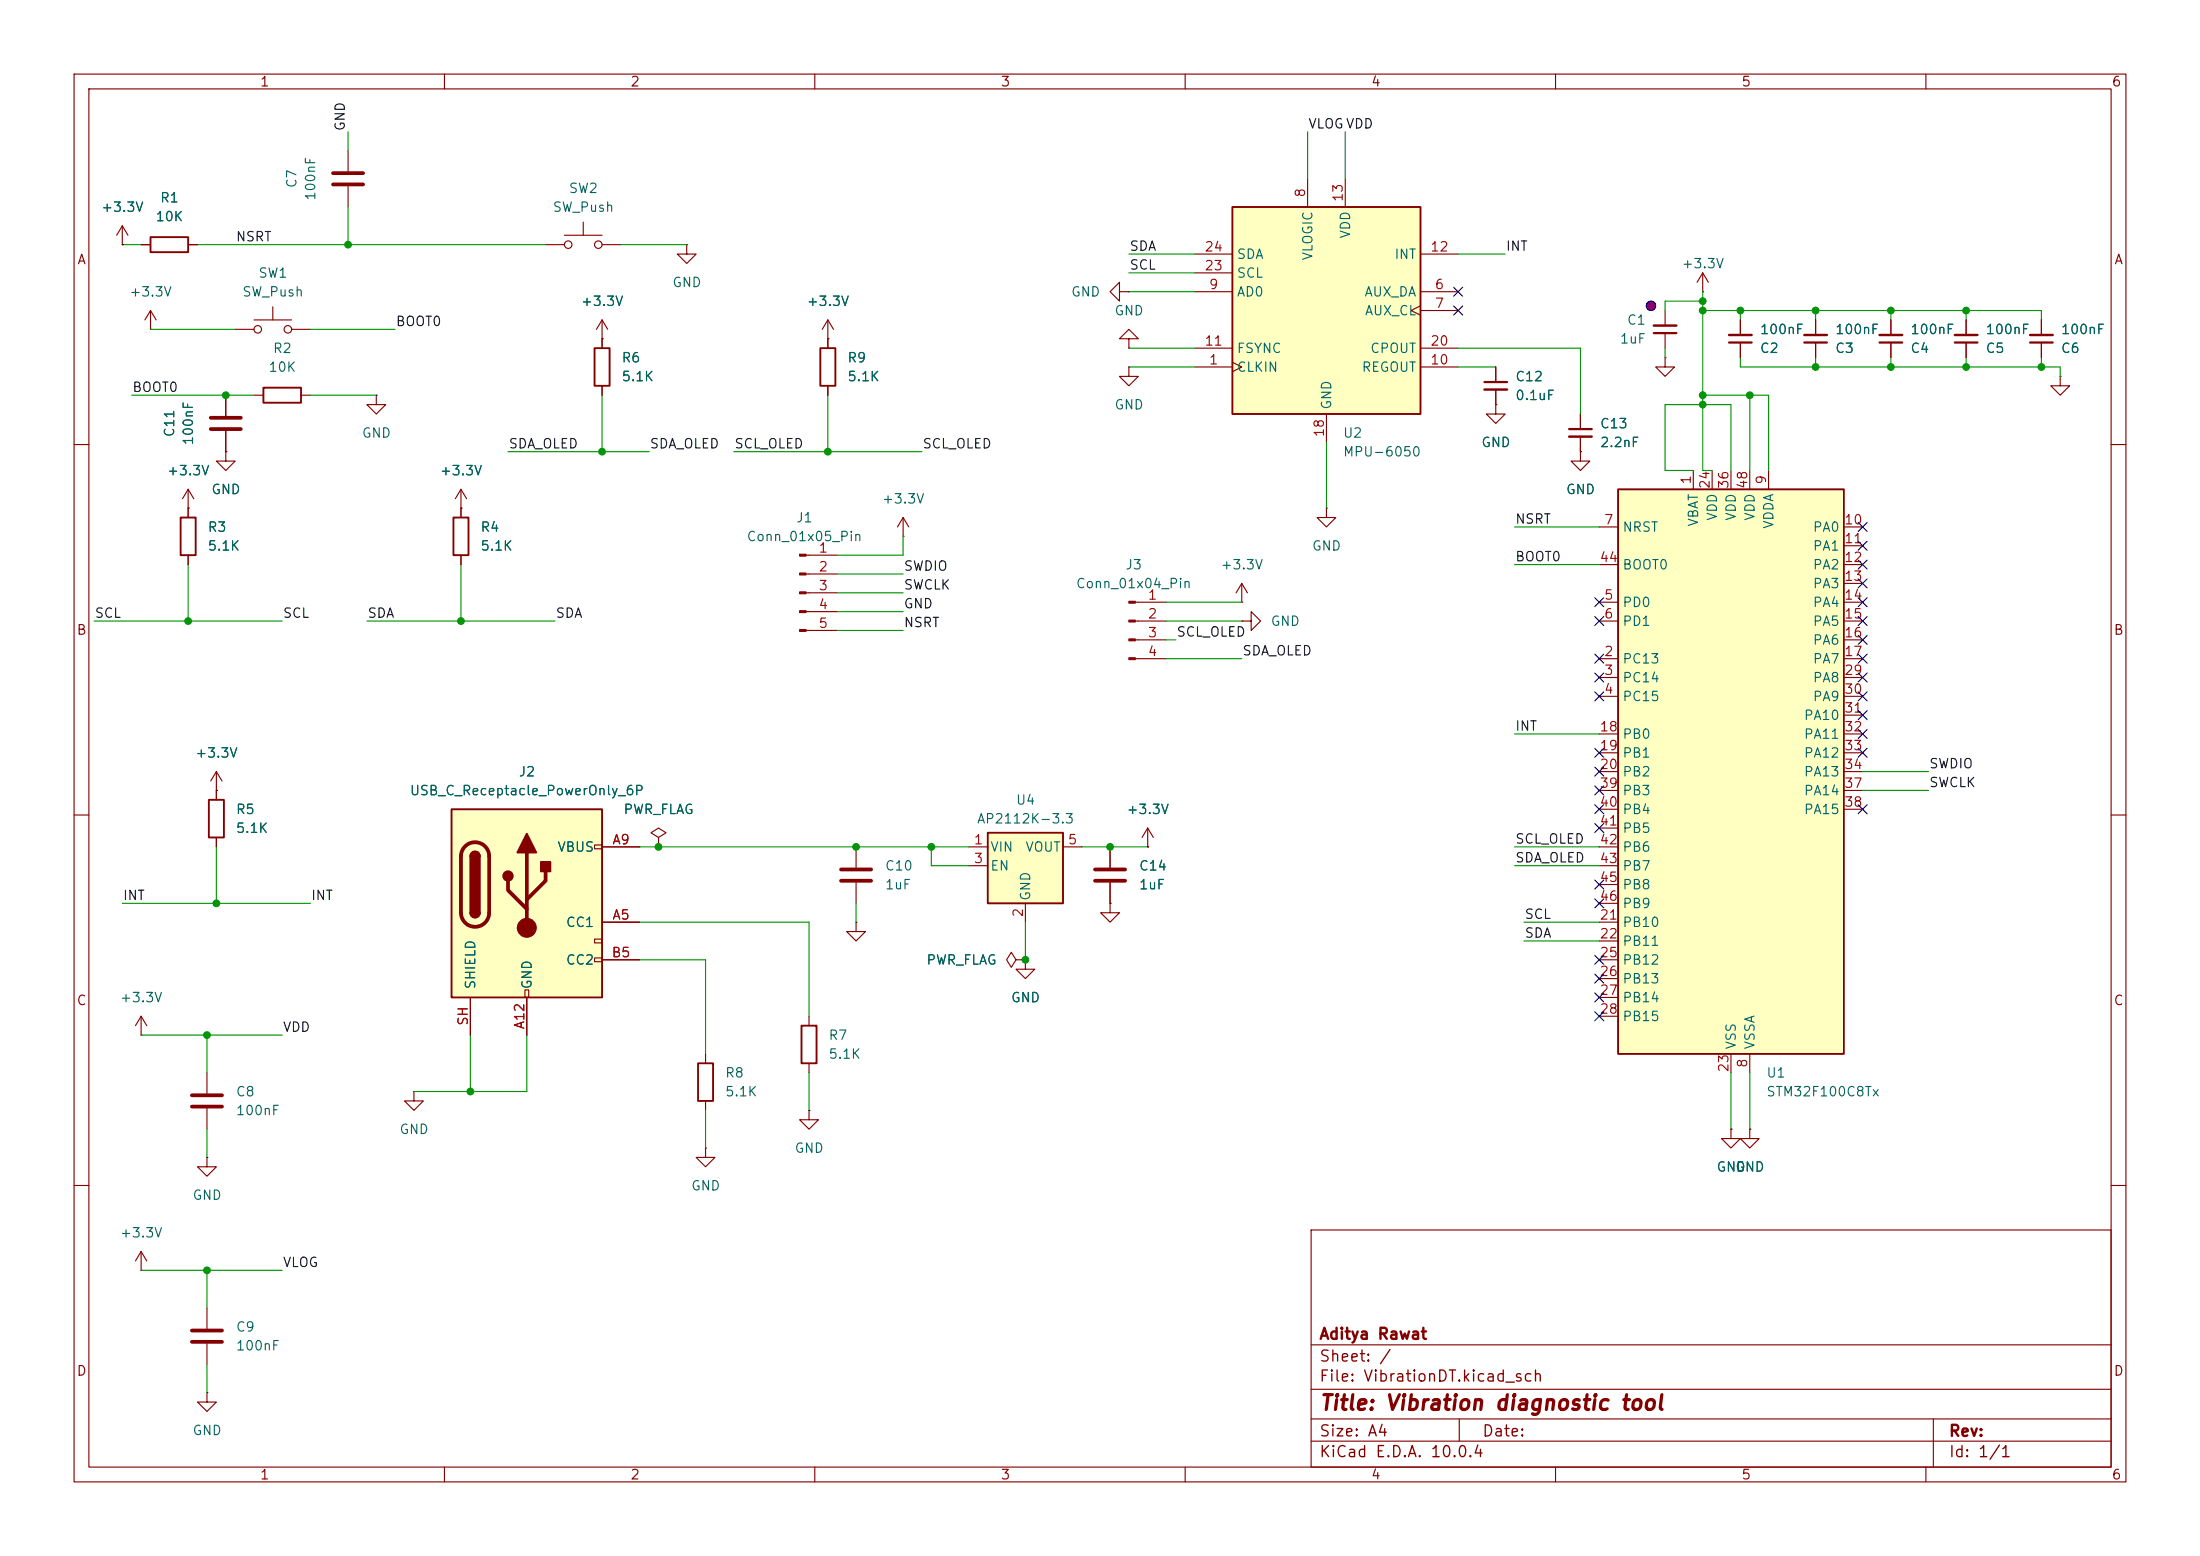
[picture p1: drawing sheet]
<svg xmlns="http://www.w3.org/2000/svg" width="297mm" height="210mm" viewBox="0 0 297 210" stroke-linecap="round" stroke-linejoin="round" font-family="sans-serif">
<g fill="none" stroke="#840000" stroke-width=".15">
<path d="M10 10h277v190h-277zM12 12h273v186h-273zM60 10v2M110 10v2M160 10v2M210 10v2M260 10v2M19 33h1.3M25.4 33h1.3M73.7 33h2.5M76.2 31.8h5.1M78.7 30v1.8"/>
<path d="M81.3 33h2.5M92.7 33v1.3h1.3l-1.3 1.3-1.3-1.3h1.3M92.7 33h.1M30.5 53.3v2.8M30.5 58.2v2.8M31.7 44.5h2.6M34.3 53.3h1.3M34.3 43.2h5.1M36.8 41.4v1.8M39.4 44.5h2.5M40.6 53.3h1.3M50.8 53.3v1.3h1.3l-1.3 1.3-1.3-1.3h1.3"/>
<path d="M50.8 53.3h.1M111.8 45.7h.1M111.8 43.2l-.8 1.3M111.8 43.2l.7 1.3M111.8 43.2v3.8M111.8 52.1v1.2M201.9 49.5v2.1M201.9 52.6v2M255.3 43.2v2M255.3 46.2v2.1M265.4 43.2v2M265.4 46.2v2.1"/>
<path d="M10 60h2M25.4 68.6h.1M25.4 66l-.8 1.3M25.4 66l.8 1.3M25.4 66v2.6M30.5 61v1.2h1.2l-1.2 1.3-1.3-1.3h1.3M30.5 61h.1M285 60h2M153.3 81.3h4.2M153.3 83.8h4.2M153.3 86.4h4.2M153.3 88.9h4.2"/>
<path d="M10 110h2M285 110h2M27.9 156.2v1.3h1.3l-1.3 1.3-1.2-1.3h1.2M27.9 156.2h.1M27.9 144.8v2.8M27.9 149.6v2.8M109.2 149.9v1.2h1.3l-1.3 1.3-1.3-1.3h1.3M109.2 149.9h.1M10 160h2M19 171.5h.1M19 168.9l-.7 1.3M19 168.9l.8 1.3"/>
<path d="M19 168.9v2.6M177 166h108v32h-108zM285 160h2M60 198v2M110 198v2M160 198v2M177 194.5h108M177 191.5h108M177 187.5h108M177 181.5h108M197 191.5v3M210 198v2"/>
<path d="M260 198v2M261 191.5v6.5"/>
<circle cx="76.7" cy="33" r=".51"/>
<circle cx="80.8" cy="33" r=".51"/>
<circle cx="34.8" cy="44.5" r=".51"/>
<circle cx="38.9" cy="44.5" r=".51"/>
</g>
<circle cx="222.9" cy="41.3" r=".63" fill="#c200c2" stroke="#c200c2" stroke-width=".14"/>
<path d="M20.3 32h5.1v2h-5.1zM35.6 52.3h5v2.1h-5zM110.7 47h2.1v5.1h-2.1z" fill="none" stroke="#840000" stroke-width=".25"/>
<path d="M28.4 57.9h4.1M28.4 56.4h4.1M25.9 147.8h4.1M25.9 149.4h4.1" fill="none" stroke="#840000" stroke-width=".51"/>
<g fill="#840000" stroke="#840000" stroke-width=".15">
<path d="M152.4 81.2h.9v.2h-.9z"/>
<path d="M152.4 83.7h.9v.2h-.9z"/>
<path d="M152.4 86.2h.9v.3h-.9z"/>
<path d="M152.4 88.8h.9v.2h-.9z"/>
</g>
<path d="M200.4 51.6h3.1M253.7 46.2h3.1M263.9 46.2h3.1" fill="none" stroke="#840000" stroke-width=".3"/>
<path d="M200.4 52.6h3.1M253.7 45.2h3.1M263.9 45.2h3.1" fill="none" stroke="#840000" stroke-width=".33"/>
<path d="M218.4 66h30.5v76.2h-30.5z" fill="#ffffc2"/>
<path d="M80.3 47h2v5.1h-2zM24.4 69.9h2v5h-2zM218.4 66h30.5v76.2h-30.5zM94.2 143.5h2.1v5.1h-2.1z" fill="none" stroke="#840000" stroke-width=".25"/>
<g fill="none" stroke="#840000" stroke-width=".15">
<path d="M47 20.3v2.8M47 25.1v2.8M81.3 45.7h.1M81.3 43.2v3.8M81.3 52.1v1.2M81.3 43.2l-.8 1.3M81.3 43.2l.7 1.3M201.9 54.6v1.3h1.3l-1.3 1.3-1.2-1.3h1.2M201.9 54.6h.1M213.4 55.9v2M213.4 58.9v2.1M224.8 48.3v1.2h1.3l-1.3 1.3-1.3-1.3h1.3"/>
<path d="M224.8 48.3h.1M234.9 43.2v2M234.9 46.2v2.1M245.1 43.2v2M245.1 46.2v2.1M275.6 43.2v2M275.6 46.2v2.1M278.1 50.8v1.3h1.3l-1.3 1.2-1.2-1.2h1.2M278.1 50.8h.1M25.4 68.6v1.3M25.4 74.9v1.3M108.8 74.9h4.2"/>
<path d="M108.8 77.5h4.2M121.9 72.4h.1M121.9 69.9l-.7 1.2M121.9 69.9l.8 1.2M121.9 69.9v2.5M215.9 71.1h2.5M215.9 76.2h2.5M228.6 63.5v2.5M231.1 63.5v2.5M233.7 63.5v2.5M236.2 63.5v2.5M238.8 63.5v2.5"/>
<path d="M248.9 71.1h2.6M248.9 73.7h2.6M248.9 76.2h2.6M248.9 78.7h2.6M108.8 80h4.2M108.8 82.6h4.2M108.8 85.1h4.2M215.9 88.9h2.5M215.9 91.4h2.5M215.9 94h2.5M215.9 81.3h2.5M215.9 83.8h2.5"/>
<path d="M215.9 99.1h2.5M248.9 88.9h2.6M248.9 91.4h2.6M248.9 94h2.6M248.9 81.3h2.6M248.9 83.8h2.6M248.9 86.4h2.6M248.9 99.1h2.6M248.9 96.5h2.6M88.9 113l1-.6-1-.6-1 .6 1 .6v1.3M88.9 114.3h.1M215.9 101.6h2.5"/>
<path d="M215.9 104.1h2.5M215.9 106.7h2.5M215.9 109.2h2.5M215.9 111.8h2.5M215.9 114.3h2.5M215.9 116.8h2.5M215.9 119.4h2.5M248.9 101.6h2.6M248.9 104.1h2.6M248.9 106.7h2.6M248.9 109.2h2.6M215.9 124.5h2.5"/>
<path d="M215.9 127h2.5M215.9 129.5h2.5M215.9 132.1h2.5M215.9 134.6h2.5M215.9 137.2h2.5M215.9 121.9h2.5M95.2 142.2v1.3M95.2 148.6v1.3M233.7 142.2v2.6M236.2 152.4v1.3h1.3l-1.3 1.2-1.3-1.2h1.3M236.2 152.4h.1M236.2 142.2v2.6"/>
</g>
<path d="M211.8 57.9h3.1M233.4 46.2h3.1M243.6 46.2h3M274.1 46.2h3" fill="none" stroke="#840000" stroke-width=".3"/>
<path d="M211.8 58.9h3.1M233.4 45.2h3.1M243.6 45.2h3M274.1 45.2h3" fill="none" stroke="#840000" stroke-width=".33"/>
<g fill="#840000" stroke="#840000" stroke-width=".15">
<path d="M107.9 74.8h.9v.3h-.9z"/>
<path d="M107.9 77.3h.9v.3h-.9z"/>
<path d="M107.9 79.9h.9v.2h-.9z"/>
<path d="M107.9 82.4h.9v.3h-.9z"/>
<path d="M107.9 85h.9v.2h-.9z"/>
</g>
<path d="M45 24.9h4M45 23.4h4" fill="none" stroke="#840000" stroke-width=".51"/>
<path d="M133.3 112.4h10.2v9.5h-10.2z" fill="#ffffc2"/>
<path d="M133.3 112.4h10.2v9.5h-10.2z" fill="none" stroke="#840000" stroke-width=".25"/>
<g fill="none" stroke="#840000" stroke-width=".15">
<path d="M16.5 33h.1M16.5 30.5l-.8 1.3M16.5 30.5l.8 1.3M16.5 30.5v2.5M229.9 39.4h.1M229.9 36.8l-.8 1.3M229.9 36.8l.7 1.3M229.9 36.8v2.6M224.8 41.9v2M224.8 45v2M130.8 114.3h2.5M130.8 116.8h2.5"/>
<path d="M143.5 114.3h2.5M137.2 129.5l-.7-1-.6 1 .6 1.1 .7-1.1h1.2M138.4 129.5h.1M138.4 121.9v2.6"/>
</g>
<path d="M223.3 45h3" fill="none" stroke="#840000" stroke-width=".3"/>
<path d="M223.3 43.9h3" fill="none" stroke="#840000" stroke-width=".33"/>
<path d="M166.4 27.9h25.4v28h-25.4z" fill="#ffffc2"/>
<path d="M166.4 27.9h25.4v28h-25.4z" fill="none" stroke="#840000" stroke-width=".25"/>
<g fill="none" stroke="#840000" stroke-width=".15">
<path d="M161.3 39.4h5.1M161.3 34.3h5.1M161.3 36.8h5.1M176.5 24.1v3.8M181.6 24.1v3.8M191.8 39.4h5M191.8 34.3h5M20.3 44.5h.1M20.3 41.9l-.7 1.3M20.3 41.9l.8 1.3M20.3 41.9v2.6M161.3 49.5h5.1"/>
<path d="M161.3 47h5.1M166.4 48.9l1.2 .6-1.2 .7M179.1 55.9v3.8M191.8 41.3l-1.3 .6 1.3 .6M191.8 49.5h5M191.8 41.9h5M191.8 47h5M179.1 68.6v1.3h1.2l-1.2 1.2-1.3-1.2h1.3M179.1 68.6h.1M138.4 129.5v1.3h1.3l-1.3 1.3-1.2-1.3h1.2M138.4 129.5h.1M55.9 147.3v1.3h1.2l-1.2 1.3-1.3-1.3h1.3"/>
<path d="M55.9 147.3h.1M233.7 152.4v1.3h1.2l-1.2 1.2-1.3-1.2h1.3M233.7 152.4h.1"/>
</g>
<path d="M61 109.2h20.3v25.4h-20.3z" fill="#ffffc2"/>
<g fill="none" stroke="#840000" stroke-width=".15">
<path d="M16.5 33h.1M19 33h1.3M25.4 33h1.3M151.1 39.4v-1.3l-1.2 1.3 1.2 1.2v-1.2h1.3M152.4 39.4h.1M30.5 53.3v2.8M30.5 58.2v2.8M81.3 45.7h.1M81.3 45.7v1.3M81.3 52.1v1.2M111.8 45.7h.1M111.8 45.7v1.3"/>
<path d="M111.8 52.1v1.2M152.4 49.5v1.3h1.3l-1.3 1.3-1.3-1.3h1.3M152.4 49.5h.1M152.4 45.7h1.3l-1.3-1.2-1.3 1.2h1.3v1.3M152.4 47h.1M201.9 54.6h.1M201.9 49.5v2.1M201.9 52.6v2M213.4 55.9v2M213.4 58.9v2.1M234.9 43.2v2M234.9 46.2v2.1"/>
<path d="M245.1 43.2v2M245.1 46.2v2.1M255.3 43.2v2M255.3 46.2v2.1M265.4 43.2v2M265.4 46.2v2.1M275.6 43.2v2M275.6 46.2v2.1M25.4 68.6h.1M25.4 68.6v1.3M25.4 74.9v1.3M30.5 61h.1"/>
<path d="M62.2 68.6h.1M62.2 66l-.7 1.3M62.2 66l.8 1.3M62.2 66v3.9M62.2 74.9v1.3M167.6 78.7l-.7 1.3M167.6 78.7l.8 1.3M167.6 78.7v2.6M213.4 61v1.2h1.2l-1.2 1.3-1.3-1.3h1.3M213.4 61h.1M167.6 83.8h1.3v-1.2l1.3 1.2-1.3 1.3v-1.3M167.6 83.8h.1"/>
<path d="M167.6 81.3h.1M29.2 106.7h.1M29.2 104.1v3.9M29.2 113v1.3M29.2 104.1l-.8 1.3M29.2 104.1l.8 1.3M80.3 114h1v.6h-1zM81.3 114.3h5.1M88.9 114.3h.1M115.6 114.3v2.8M115.6 119.1v2.8M149.9 114.3v2.8"/>
<path d="M149.9 119.1v2.8M154.9 114.3h.1M154.9 111.8l-.7 1.2M154.9 111.8l.8 1.2M154.9 111.8v2.5M19 139.7h.1M19 137.2l-.7 1.2M19 137.2l.8 1.2M19 137.2v2.5M63.5 134.6v5.1M70.9 133.6h.5v1h-.5zM71.1 134.6v5.1"/>
<path d="M80.3 126.7h1v.6h-1zM80.3 129.3h1v.5h-1zM81.3 124.5h5.1M81.3 129.5h5.1M109.2 137.2v1.2M115.6 124.5v1.2h1.2l-1.2 1.3-1.3-1.3h1.3M115.6 124.5h.1M138.4 129.5h.1M149.9 121.9v1.3h1.2l-1.2 1.3-1.3-1.3h1.3M149.9 121.9h.1M95.2 154.9v1.3h1.3l-1.3 1.3-1.2-1.3h1.2M95.2 154.9h.1"/>
<path d="M109.2 143.5v1.3M233.7 152.4h.1M236.2 152.4h.1M27.9 176.5v2.8M27.9 188v1.2h1.3l-1.3 1.3-1.2-1.3h1.2M27.9 188h.1M27.9 181.4v2.8"/>
</g>
<path d="M61.2 69.9h2v5h-2zM28.2 108h2v5h-2zM61 109.2h20.3v25.4h-20.3zM63.5 115.6a.64 .64 0 0 1 .6-.7 .64 .64 0 0 1 .7 .7M63.5 123.2a.64 .64 0 0 0 .6 .6 .64 .64 0 0 0 .7-.6M108.2 138.4h2v5.1h-2z" fill="none" stroke="#840000" stroke-width=".25"/>
<path d="M62.8 114.2a1.9 1.9 0 0 1 2.1-.4 1.9 1.9 0 0 1 1.1 1.8v7.6a1.91 1.91 0 0 1-1.9 1.9 1.91 1.91 0 0 1-1.9-1.9v-7.6a1.9 1.9 0 0 1 .6-1.4zM68.6 118.9v1.2l2.5 2.6M71.1 115.1v10.1M73.7 117.6v1.3l-2.6 2.5M113.5 117.3h4.1M113.5 118.9h4.1M147.8 117.3h4.1M147.8 118.9h4.1M25.9 179.6h4.1M25.9 181.1h4.1" fill="none" stroke="#840000" stroke-width=".51"/>
<g fill="#840000" stroke="#840000" stroke-width=".25">
<path d="M63.5 115.6h1.3v7.6h-1.3z"/>
<path d="M63.7 115.1a.64 .64 0 0 1 .7-.1 .64 .64 0 0 1 .4 .6h-1.3z"/>
<path d="M63.5 123.2h1.3a.64 .64 0 0 1-.7 .6 .64 .64 0 0 1-.6-.6z"/>
<path d="M71.1 112.5l1.3 2.6h-2.6z"/>
<path d="M73 116.3h1.3v1.3h-1.3z"/>
<circle cx="68.6" cy="118.2" r=".63"/>
</g>
<circle cx="71.1" cy="125.2" r="1.27" fill="#840000" stroke="#840000" stroke-width=".15"/>
<g fill="none" stroke="#009600" stroke-width=".15">
<path d="M47 17.8v2.5M176.5 17.8v6.3M181.6 17.8v6.3M16.5 33h2.5M26.7 33h47M47 27.9v5.1M83.8 33h8.9M152.4 36.8h8.9M152.4 34.3h8.9M152.4 39.4h8.9M196.8 34.3h6.4M229.9 39.4v24.1h1.2"/>
<path d="M17.8 53.3h16.5M20.3 44.5h11.4M41.9 53.3h8.9M41.9 44.5h11.4M81.3 53.3v7.7M111.8 53.3v7.7M152.4 49.5h8.9M152.4 47h8.9M179.1 59.7v8.9M196.8 49.5h5.1M196.8 47h16.6v8.9M224.8 47v1.3"/>
<path d="M229.9 40.6h-5.1v1.3M229.9 53.3h8.9v10.2M229.9 41.9h45.7v1.3M234.9 48.3v1.2h43.2v1.3M234.9 41.9v1.3M236.2 53.3v10.2M245.1 41.9v1.3M245.1 48.3v1.2M255.3 41.9v1.3M255.3 48.3v1.2M265.4 41.9v1.3M265.4 48.3v1.2"/>
<path d="M275.6 48.3v1.2M25.4 76.2v7.6M62.2 76.2v7.6M68.6 61h19M99.1 61h25.4M113 77.5h8.9M121.9 72.4v2.5h-8.9M204.5 76.2h11.4M204.5 71.1h11.4M228.6 63.5h-3.8v-8.9h8.9v8.9M12.7 83.8h25.4M49.5 83.8h25.4"/>
<path d="M113 80h8.9M113 82.6h8.9M113 85.1h8.9M157.5 81.3h10.1M157.5 88.9h10.1M157.5 86.4h1.2M157.5 83.8h10.1M204.5 99.1h11.4M29.2 114.3v7.6M86.4 114.3h44.4M125.7 114.3v2.5h5.1M146 114.3h8.9"/>
<path d="M204.5 114.3h11.4M204.5 116.8h11.4M251.5 106.7h8.8M251.5 104.1h8.8M16.5 121.9h25.4M19 139.7h19.1M27.9 139.7v5.1M63.5 139.7v7.6M71.1 139.7v7.6h-15.2M86.4 124.5h22.8v12.7M86.4 129.5h8.8v12.7M115.6 121.9v2.6"/>
<path d="M138.4 124.5v5M205.7 127h10.2M205.7 124.5h10.2M27.9 152.4v3.8M95.2 149.9v5M109.2 144.8v5.1M233.7 144.8v7.6M236.2 144.8v7.6M19 171.5h19.1M27.9 171.5v5M27.9 184.2v3.8"/>
</g>
<g fill="none" stroke="#000084" stroke-width=".15">
<path d="M196.2 38.8l1.3 1.2M197.5 38.8l-1.3 1.2M196.2 41.3l1.3 1.2M197.5 41.3l-1.3 1.2M250.9 78.1l1.2 1.2M250.9 75.6l1.2 1.2M250.9 73.1l1.2 1.2M250.9 70.5l1.2 1.2M252.1 78.1l-1.2 1.2M252.1 70.5l-1.2 1.2M252.1 75.6l-1.2 1.2M252.1 73.1l-1.2 1.2"/>
<path d="M215.3 80.7l1.2 1.2M215.3 93.4l1.2 1.2M215.3 90.8l1.2 1.2M215.3 88.3l1.2 1.2M215.3 83.2l1.2 1.2M216.5 80.7l-1.2 1.2M216.5 93.4l-1.2 1.2M216.5 90.8l-1.2 1.2M216.5 88.3l-1.2 1.2M216.5 83.2l-1.2 1.2M250.9 83.2l1.2 1.2M250.9 93.4l1.2 1.2"/>
<path d="M250.9 90.8l1.2 1.2M250.9 98.5l1.2 1.2M250.9 88.3l1.2 1.2M250.9 95.9l1.2 1.2M250.9 85.8l1.2 1.2M250.9 80.7l1.2 1.2M252.1 98.5l-1.2 1.2M252.1 95.9l-1.2 1.2M252.1 83.2l-1.2 1.2M252.1 93.4l-1.2 1.2M252.1 90.8l-1.2 1.2M252.1 88.3l-1.2 1.2"/>
<path d="M252.1 85.8l-1.2 1.2M252.1 80.7l-1.2 1.2M215.3 106.1l1.2 1.2M215.3 111.2l1.2 1.2M215.3 118.8l1.2 1.2M215.3 101l1.2 1.2M215.3 103.5l1.2 1.2M215.3 108.6l1.2 1.2M216.5 106.1l-1.2 1.2M216.5 108.6l-1.2 1.2M216.5 118.8l-1.2 1.2M216.5 111.2l-1.2 1.2"/>
<path d="M216.5 101l-1.2 1.2M216.5 103.5l-1.2 1.2M250.9 101l1.2 1.2M250.9 108.6l1.2 1.2M252.1 101l-1.2 1.2M252.1 108.6l-1.2 1.2M215.3 134l1.2 1.2M215.3 131.5l1.2 1.2M215.3 136.6l1.2 1.2M215.3 128.9l1.2 1.2M215.3 121.3l1.2 1.2M216.5 134l-1.2 1.2"/>
<path d="M216.5 131.5l-1.2 1.2M216.5 128.9l-1.2 1.2M216.5 136.6l-1.2 1.2M216.5 121.3l-1.2 1.2"/>
</g>
<circle cx="222.9" cy="41.3" r=".63" fill="none" stroke="#0000c2" stroke-width=".15"/>
<g fill="#009600" stroke="#009600" stroke-width=".14">
<circle cx="265.4" cy="49.5" r=".46"/>
<circle cx="265.4" cy="41.9" r=".46"/>
<circle cx="275.6" cy="49.5" r=".46"/>
<circle cx="229.9" cy="40.6" r=".46"/>
<circle cx="234.9" cy="41.9" r=".46"/>
<circle cx="229.9" cy="53.3" r=".46"/>
<circle cx="229.9" cy="41.9" r=".46"/>
<circle cx="149.9" cy="114.3" r=".46"/>
<circle cx="255.3" cy="41.9" r=".46"/>
<circle cx="245.1" cy="49.5" r=".46"/>
<circle cx="245.1" cy="41.9" r=".46"/>
<circle cx="255.3" cy="49.5" r=".46"/>
<circle cx="229.9" cy="54.6" r=".46"/>
<circle cx="236.2" cy="53.3" r=".46"/>
<circle cx="47" cy="33" r=".46"/>
<circle cx="25.4" cy="83.8" r=".46"/>
<circle cx="30.5" cy="53.3" r=".46"/>
<circle cx="62.2" cy="83.8" r=".46"/>
<circle cx="27.9" cy="139.7" r=".46"/>
<circle cx="27.9" cy="171.5" r=".46"/>
<circle cx="29.2" cy="121.9" r=".46"/>
<circle cx="111.8" cy="61" r=".46"/>
<circle cx="81.3" cy="61" r=".46"/>
<circle cx="115.6" cy="114.3" r=".46"/>
<circle cx="88.9" cy="114.3" r=".46"/>
<circle cx="138.4" cy="129.5" r=".46"/>
<circle cx="63.5" cy="147.3" r=".46"/>
<circle cx="125.7" cy="114.3" r=".46"/>
</g>
<text font-size="2" fill="#840000" x="178" y="190.8">Title: Vibration diagnostic tool</text>
<g font-size="1.5" fill="#840000">
<text x="178" y="184.2">Sheet: /</text>
<text x="178" y="181.2">Aditya Rawat</text>
<text x="178" y="186.9">File: VibrationDT.kicad_sch</text>
<text x="178" y="197.1">KiCad E.D.A. 10.0.4</text>
<text x="178" y="194.3">Size: A4</text>
<text x="200" y="194.3">Date:</text>
<text x="263" y="194.3">Rev:</text>
<text x="263" y="197.1">Id: 1/1</text>
</g>
<g font-size="1.3" fill="#840000">
<text x="35" y="12">1</text>
<text x="85" y="12">2</text>
<text x="135" y="12">3</text>
<text x="185" y="12">4</text>
<text x="235" y="12">5</text>
<text x="285" y="12">6</text>
<text x="10.3" y="36">A</text>
<text x="285.3" y="36">A</text>
<text x="10.3" y="86">B</text>
<text x="285.3" y="86">B</text>
<text x="10.3" y="136">C</text>
<text x="285.3" y="136">C</text>
<text x="10.3" y="186">D</text>
<text x="285.3" y="186">D</text>
<text x="35" y="200">1</text>
<text x="85" y="200">2</text>
<text x="135" y="200">3</text>
<text x="185" y="200">4</text>
<text x="235" y="200">5</text>
<text x="285" y="200">6</text>
</g>
<g font-size="1.3" fill="#0f0f0f">
<text x="46.9" y="17.8" transform="rotate(-90 46.9 17.8)">GND</text>
<text x="176.5" y="17.7">VLOGVDD</text>
<text x="31.7" y="32.9">NSRT</text>
<text x="152.4" y="34.2">SDA</text>
<text x="203.2" y="34.2">INT</text>
<text x="152.4" y="36.7">SCL</text>
<text x="53.3" y="44.3">BOOT0</text>
<text x="17.8" y="53.2">BOOT0</text>
<text x="68.6" y="60.8">SDA_OLED</text>
<text x="87.6" y="60.8">SDA_OLED</text>
<text x="99.1" y="60.8">SCL_OLED</text>
<text x="124.5" y="60.8">SCL_OLED</text>
<text x="204.5" y="71">NSRT</text>
<text x="121.9" y="77.3">SWDIO</text>
<text x="204.5" y="76.1">BOOT0</text>
<text x="12.7" y="83.7">SCL</text>
<text x="38.1" y="83.7">SCL</text>
<text x="49.5" y="83.7">SDA</text>
<text x="74.9" y="83.7">SDA</text>
<text x="121.9" y="79.9">SWCLK</text>
<text x="121.9" y="82.4">GND</text>
<text x="121.9" y="85">NSRT</text>
<text x="158.7" y="86.2">SCL_OLED</text>
<text x="167.6" y="88.8">SDA_OLED</text>
<text x="204.5" y="98.9">INT</text>
<text x="260.3" y="104">SWDIO</text>
<text x="260.3" y="106.6">SWCLK</text>
<text x="204.5" y="114.2">SCL_OLED</text>
<text x="204.5" y="116.7">SDA_OLED</text>
<text x="16.5" y="121.8">INT</text>
<text x="41.9" y="121.8">INT</text>
<text x="205.7" y="124.3">SCL</text>
<text x="205.7" y="126.9">SDA</text>
<text x="38.1" y="139.6">VDD</text>
<text x="38.1" y="171.3">VLOG</text>
</g>
<g font-size="1.3" fill="#006464">
<text x="13.6" y="28.9">+3.3V</text>
<text x="21.5" y="27.6">R1</text>
<text x="40.3" y="25.5" transform="rotate(-90 40.3 25.5)">C7</text>
<text x="42.9" y="27.2" transform="rotate(-90 42.9 27.2)">100nF</text>
<text x="74.5" y="28.9">SW_Push</text>
<text x="76.7" y="26.4">SW2</text>
<text x="20.9" y="30.2">10K</text>
<text x="166.9" y="35.3">SDA</text>
<text x="177.5" y="35.2" transform="rotate(-90 177.5 35.2)">VLOGIC</text>
<text x="182.6" y="32.3" transform="rotate(-90 182.6 32.3)">VDD</text>
<text x="188.2" y="35.3">INT</text>
<text x="17.4" y="40.3">+3.3V</text>
<text x="32.6" y="40.3">SW_Push</text>
<text x="34.8" y="37.8">SW1</text>
<text x="78.3" y="41.6">+3.3V</text>
<text x="90.7" y="39.1">GND</text>
<text x="108.8" y="41.6">+3.3V</text>
<text x="144.5" y="40.3">GND</text>
<text x="166.9" y="40.3">AD0</text>
<text x="166.9" y="37.8">SCL</text>
<text x="184.1" y="40.3">AUX_DA</text>
<text x="226.9" y="36.5">+3.3V</text>
<text x="36.8" y="48">R2</text>
<text x="150.4" y="42.9">GND</text>
<text x="166.9" y="48">FSYNC</text>
<text x="184.2" y="42.9">AUX_CL</text>
<text x="184.9" y="48">CPOUT</text>
<text x="218.6" y="46.7">1uF</text>
<text x="219.6" y="44.1">C1</text>
<text x="237.5" y="48">C2</text>
<text x="237.5" y="45.4">100nF</text>
<text x="247.7" y="48">C3</text>
<text x="247.7" y="45.4">100nF</text>
<text x="257.8" y="48">C4</text>
<text x="257.8" y="45.4">100nF</text>
<text x="268" y="48">C5</text>
<text x="268" y="45.4">100nF</text>
<text x="278.1" y="48">C6</text>
<text x="278.1" y="45.4">100nF</text>
<text x="36.2" y="50.5">10K</text>
<text x="83.8" y="49.2">R6</text>
<text x="83.8" y="51.8">5.1K</text>
<text x="114.3" y="49.2">R9</text>
<text x="114.3" y="51.8">5.1K</text>
<text x="166.9" y="50.5">CLKIN</text>
<text x="183.7" y="50.5">REGOUT</text>
<text x="204.5" y="51.8">C12</text>
<text x="23.8" y="59.1" transform="rotate(-90 23.8 59.1)">C11</text>
<text x="48.8" y="59.4">GND</text>
<text x="150.4" y="55.6">GND</text>
<text x="180" y="55.4" transform="rotate(-90 180 55.4)">GND</text>
<text x="181.2" y="59.4">U2</text>
<text x="204.5" y="54.3">0.1uF</text>
<text x="215.9" y="58.1">C13</text>
<text x="22.5" y="64.5">+3.3V</text>
<text x="26.4" y="60.2" transform="rotate(-90 26.4 60.2)">100nF</text>
<text x="59.3" y="64.5">+3.3V</text>
<text x="181.2" y="61.9">MPU-6050</text>
<text x="199.9" y="60.7">GND</text>
<text x="215.9" y="60.7">2.2nF</text>
<text x="28.4" y="67">GND</text>
<text x="107.4" y="70.8">J1</text>
<text x="119" y="68.3">+3.3V</text>
<text x="211.3" y="67">GND</text>
<text x="229.6" y="71.2" transform="rotate(-90 229.6 71.2)">VBAT</text>
<text x="232.1" y="70.4" transform="rotate(-90 232.1 70.4)">VDD</text>
<text x="234.7" y="70.4" transform="rotate(-90 234.7 70.4)">VDD</text>
<text x="237.2" y="70.4" transform="rotate(-90 237.2 70.4)">VDD</text>
<text x="239.7" y="71.5" transform="rotate(-90 239.7 71.5)">VDDA</text>
<text x="27.9" y="72.1">R3</text>
<text x="27.9" y="74.6">5.1K</text>
<text x="64.8" y="72.1">R4</text>
<text x="64.8" y="74.6">5.1K</text>
<text x="100.7" y="73.4">Conn_01x05_Pin</text>
<text x="151.8" y="77.2">J3</text>
<text x="164.7" y="77.2">+3.3V</text>
<text x="177" y="74.6">GND</text>
<text x="218.9" y="72.1">NRST</text>
<text x="218.9" y="77.2">BOOT0</text>
<text x="244.6" y="72.1">PA0</text>
<text x="244.6" y="74.6">PA1</text>
<text x="244.6" y="77.2">PA2</text>
<text x="145.2" y="79.7">Conn_01x04_Pin</text>
<text x="218.9" y="82.3">PD0</text>
<text x="244.6" y="79.7">PA3</text>
<text x="244.6" y="82.3">PA4</text>
<text x="171.5" y="84.8">GND</text>
<text x="218.9" y="89.9">PC13</text>
<text x="218.9" y="84.8">PD1</text>
<text x="244.6" y="84.8">PA5</text>
<text x="244.6" y="87.3">PA6</text>
<text x="244.6" y="89.9">PA7</text>
<text x="218.9" y="92.4">PC14</text>
<text x="218.9" y="95">PC15</text>
<text x="244.6" y="92.4">PA8</text>
<text x="244.6" y="95">PA9</text>
<text x="218.9" y="100">PB0</text>
<text x="243.4" y="97.5">PA10</text>
<text x="243.4" y="100">PA11</text>
<text x="26.3" y="102.6">+3.3V</text>
<text x="55.2" y="107.7">USB_C_Receptacle_PowerOnly_6P</text>
<text x="69.9" y="105.1">J2</text>
<text x="218.9" y="102.6">PB1</text>
<text x="218.9" y="105.1">PB2</text>
<text x="218.9" y="107.7">PB3</text>
<text x="243.4" y="102.6">PA12</text>
<text x="243.4" y="105.1">PA13</text>
<text x="243.4" y="107.7">PA14</text>
<text x="31.8" y="110.2">R5</text>
<text x="31.8" y="112.7">5.1K</text>
<text x="84.1" y="110.2">PWR_FLAG</text>
<text x="131.8" y="111.5">AP2112K-3.3</text>
<text x="137.1" y="108.9">U4</text>
<text x="152" y="110.2">+3.3V</text>
<text x="218.9" y="110.2">PB4</text>
<text x="218.9" y="112.7">PB5</text>
<text x="243.4" y="110.2">PA15</text>
<text x="75.2" y="115.3">VBUS</text>
<text x="119.4" y="117.8">C10</text>
<text x="133.6" y="115.3">VIN</text>
<text x="133.6" y="117.8">EN</text>
<text x="138.3" y="115.3">VOUT</text>
<text x="153.7" y="117.8">C14</text>
<text x="218.9" y="115.3">PB6</text>
<text x="218.9" y="117.8">PB7</text>
<text x="76.3" y="125.4">CC1</text>
<text x="119.4" y="120.4">1uF</text>
<text x="139.4" y="121.7" transform="rotate(-90 139.4 121.7)">GND</text>
<text x="153.7" y="120.4">1uF</text>
<text x="218.9" y="125.4">PB10</text>
<text x="218.9" y="120.4">PB8</text>
<text x="218.9" y="122.9">PB9</text>
<text x="76.3" y="130.5">CC2</text>
<text x="125" y="130.5">PWR_FLAG</text>
<text x="218.9" y="128">PB11</text>
<text x="218.9" y="130.5">PB12</text>
<text x="16.1" y="135.6">+3.3V</text>
<text x="64.5" y="133.6" transform="rotate(-90 64.5 133.6)">SHIELD</text>
<text x="72.1" y="133.6" transform="rotate(-90 72.1 133.6)">GND</text>
<text x="136.4" y="135.6">GND</text>
<text x="218.9" y="133.1">PB13</text>
<text x="218.9" y="135.6">PB14</text>
<text x="111.8" y="140.7">R7</text>
<text x="111.8" y="143.2">5.1K</text>
<text x="218.9" y="138.1">PB15</text>
<text x="234.7" y="141.7" transform="rotate(-90 234.7 141.7)">VSS</text>
<text x="237.2" y="141.7" transform="rotate(-90 237.2 141.7)">VSSA</text>
<text x="31.8" y="148.3">C8</text>
<text x="97.8" y="145.8">R8</text>
<text x="97.8" y="148.3">5.1K</text>
<text x="238.4" y="145.8">U1</text>
<text x="238.4" y="148.3">STM32F100C8Tx</text>
<text x="31.8" y="150.8">100nF</text>
<text x="53.8" y="153.4">GND</text>
<text x="107.2" y="155.9">GND</text>
<text x="93.2" y="161">GND</text>
<text x="231.6" y="158.5">GND</text>
<text x="234.2" y="158.5">GND</text>
<text x="16.1" y="167.3">+3.3V</text>
<text x="25.9" y="162.3">GND</text>
<text x="31.8" y="180">C9</text>
<text x="31.8" y="182.6">100nF</text>
<text x="25.9" y="194">GND</text>
</g>
<g font-size="1.3" fill="#a90000">
<text x="176.5" y="26.7" transform="rotate(-90 176.5 26.7)">8</text>
<text x="181.6" y="27.3" transform="rotate(-90 181.6 27.3)">13</text>
<text x="162.5" y="34.3">24</text>
<text x="193" y="34.3">12</text>
<text x="162.5" y="36.8">23</text>
<text x="163.1" y="39.3">9</text>
<text x="193.6" y="39.3">6</text>
<text x="193.6" y="41.9">7</text>
<text x="162.5" y="47">11</text>
<text x="193" y="47">20</text>
<text x="163.1" y="49.5">1</text>
<text x="193" y="49.5">10</text>
<text x="179" y="59.1" transform="rotate(-90 179 59.1)">18</text>
<text x="228.6" y="65.5" transform="rotate(-90 228.6 65.5)">1</text>
<text x="238.7" y="65.5" transform="rotate(-90 238.7 65.5)">9</text>
<text x="216.5" y="71.1">7</text>
<text x="231.1" y="66.1" transform="rotate(-90 231.1 66.1)">24</text>
<text x="233.7" y="66.1" transform="rotate(-90 233.7 66.1)">36</text>
<text x="236.2" y="66.1" transform="rotate(-90 236.2 66.1)">48</text>
<text x="248.9" y="71.1">10</text>
<text x="110.4" y="74.9">1</text>
<text x="110.4" y="77.4">2</text>
<text x="215.9" y="76.2">44</text>
<text x="248.9" y="73.6">11</text>
<text x="248.9" y="76.2">12</text>
<text x="110.4" y="80">3</text>
<text x="110.4" y="82.5">4</text>
<text x="154.9" y="81.3">1</text>
<text x="154.9" y="83.8">2</text>
<text x="216.5" y="81.3">5</text>
<text x="216.5" y="83.8">6</text>
<text x="248.9" y="78.7">13</text>
<text x="248.9" y="81.3">14</text>
<text x="248.9" y="83.8">15</text>
<text x="110.4" y="85.1">5</text>
<text x="154.9" y="86.3">3</text>
<text x="154.9" y="88.9">4</text>
<text x="216.5" y="88.9">2</text>
<text x="248.9" y="86.3">16</text>
<text x="248.9" y="88.9">17</text>
<text x="216.5" y="91.4">3</text>
<text x="216.5" y="94">4</text>
<text x="248.9" y="91.4">29</text>
<text x="248.9" y="94">30</text>
<text x="215.9" y="99">18</text>
<text x="215.9" y="101.6">19</text>
<text x="248.9" y="96.5">31</text>
<text x="248.9" y="99">32</text>
<text x="248.9" y="101.6">33</text>
<text x="215.9" y="104.1">20</text>
<text x="215.9" y="106.7">39</text>
<text x="248.9" y="104.1">34</text>
<text x="248.9" y="106.7">37</text>
<text x="215.9" y="109.2">40</text>
<text x="215.9" y="111.7">41</text>
<text x="248.9" y="109.2">38</text>
<text x="82.6" y="114.3">A9</text>
<text x="131.4" y="114.3">1</text>
<text x="131.4" y="116.8">3</text>
<text x="144.1" y="114.3">5</text>
<text x="215.9" y="114.3">42</text>
<text x="215.9" y="116.8">43</text>
<text x="215.9" y="119.4">45</text>
<text x="82.6" y="124.4">A5</text>
<text x="138.4" y="123.9" transform="rotate(-90 138.4 123.9)">2</text>
<text x="215.9" y="124.4">21</text>
<text x="215.9" y="121.9">46</text>
<text x="82.5" y="129.5">B5</text>
<text x="215.9" y="127">22</text>
<text x="215.9" y="129.5">25</text>
<text x="215.9" y="132.1">26</text>
<text x="215.9" y="134.6">27</text>
<text x="215.9" y="137.1">28</text>
<text x="63.5" y="138.5" transform="rotate(-90 63.5 138.5)">SH</text>
<text x="71.1" y="139" transform="rotate(-90 71.1 139)">A12</text>
<text x="233.7" y="144.8" transform="rotate(-90 233.7 144.8)">23</text>
<text x="236.2" y="144.2" transform="rotate(-90 236.2 144.2)">8</text>
</g>
</svg>
